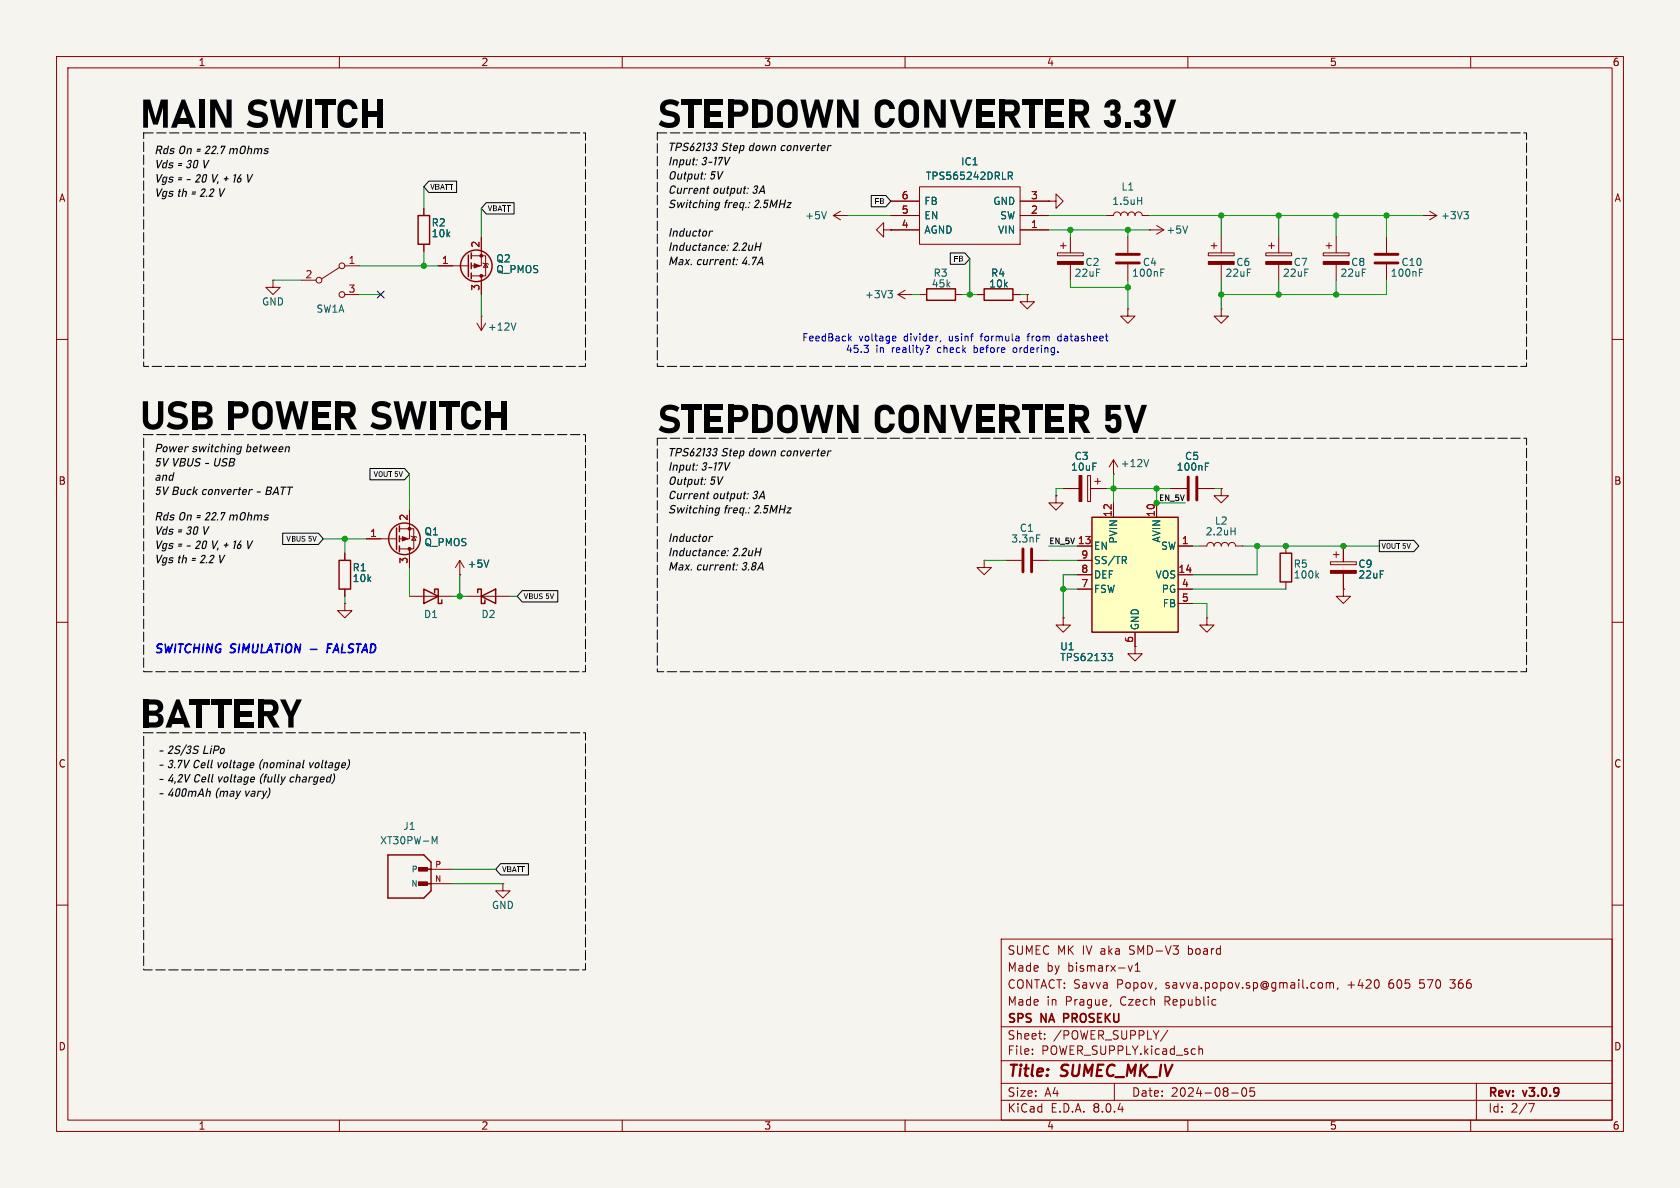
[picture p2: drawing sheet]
<svg xmlns="http://www.w3.org/2000/svg" width="297mm" height="210mm" viewBox="0 0 297 210" stroke-linecap="round" stroke-linejoin="round" font-family="sans-serif">
<path d="M0 0h297v210h-297z" fill="#f5f4ef" stroke="#f5f4ef" stroke-width=".18"/>
<g fill="none" stroke="#840000" stroke-width=".18">
<path d="M10 10h277v190h-277zM12 12h273v186h-273zM60 10v2M110 10v2M160 10v2M210 10v2M260 10v2M74.9 36.8v1.3M147.3 38.1l1.3 .8M147.3 38.1h2.6M148.6 37.3l-1.3 .8M149.9 38.1h.1"/>
<path d="M157.5 38.1h5.1M157.5 35.6h5.1M162.6 33h17.7v10.2h-17.7zM180.3 38.1h5.1M180.3 35.6h5.1M185.4 35.6h1.3v-1.3l1.3 1.3-1.3 1.2v-1.2M185.4 35.6h.1M195.6 38.1h1.2a.64 .64 0 0 1 .7-.6 .64 .64 0 0 1 .6 .6 .64 .64 0 0 1 .7-.6 .64 .64 0 0 1 .6 .6 .64 .64 0 0 1 .6-.6 .64 .64 0 0 1 .7 .6 .64 .64 0 0 1 .6-.6 .64 .64 0 0 1 .6 .6h1.3M204.5 39.9l1.2 .7M251.5 38.1h2.5M252.7 37.3l1.3 .8M254 38.1l-1.3 .8"/>
<path d="M10 60h2M74.9 43.2v1.3M156.2 40.6v-1.2l-1.3 1.2 1.3 1.3v-1.3h1.3M157.5 40.6h.1M157.5 40.6h5.1M158.7 52.1h2.6M158.7 52.1l1.3 .7M160 51.3l-1.3 .8M162.6 52.1h1.2M168.9 52.1h1.3M180.3 40.6h5.1M186.9 44.7h4.6v.5h-4.6z"/>
<path d="M187.5 43.4h1M188 42.9v1M189.2 41.9v2.8M189.2 46.7v2.8M199.4 41.9v2.8M199.4 46.7v2.8M203.2 40.6h.1M203.2 40.6h2.5M205.7 40.6l-1.2 .8M213.6 44.7h4.6v.5h-4.6zM214.1 43.4h1M214.6 42.9v1"/>
<path d="M215.9 41.9v2.8M215.9 46.7v2.8M223.8 44.7h4.5v.5h-4.5zM224.3 43.4h1M224.8 42.9v1M226.1 41.9v2.8M226.1 46.7v2.8M233.9 44.7h4.6v.5h-4.6zM234.4 43.4h1.1M234.9 42.9v1M236.2 41.9v2.8M236.2 46.7v2.8"/>
<path d="M245.1 41.9v2.8M245.1 46.7v2.8M285 60h2M186.7 87.6v1.3h1.3l-1.3 1.3-1.3-1.3h1.3M186.7 87.6h.1M188 86.4h2.8M192.3 84.1h.5v4.5h-.5zM192.8 86.4h2.8M193.5 85.1h1.1M194.1 84.6v1M207 86.4h2.8M211.8 86.4h2.8"/>
<path d="M215.9 86.4v1.2h1.3l-1.3 1.3-1.3-1.3h1.3M215.9 86.4h.1M10 110h2M285 110h2M10 160h2M285 160h2M177 166h108v32h-108zM196.4 177.6l-.2 .3M199.5 170.7l.3 1 .4-1M200.7 171.7h.8M200.7 170.6l.4-.4v1.5M233.3 173.7l.4 .1 .1 .2-.1 .6-.4 .1"/>
<path d="M234.5 173.8l.4-.1 .2 .2M234.5 173.7v1M235.1 173.9l.2-.2 .4 .1v.9M235.1 173.9v.8M236.5 174.6l-.1 .3M256.3 173.2h.9M256.3 174.6l.2 .1M60 198v2M110 198v2M160 198v2M177 194.5h108M177 191.5h108"/>
<path d="M177 187.5h108M177 181.5h108M182.5 186.3v.1M182.5 185.5v.1M184.7 183.6v.1M184.7 182.8v.1M197 191.5v3M206.5 182.1l-1.3 2M210 198v2M212 184.9v1.5M212 185.5l.2-.1 .3 .1 .1 .9M217.7 193.2h1.2"/>
<path d="M219.7 192.4l.2-.1a.81 .81 0 0 1 .6 .6 .81 .81 0 0 1-.3 .8l-.2 .1a.81 .81 0 0 1-.3-1.4zM221.7 192.3h-.7v.7l.2-.1h.5l.1 .3-.1 .5-.2 .1-.5-.1M260 198v2M261 191.5v6.5M270.2 195.1h1l-.6 1.5"/>
</g>
<path d="M188.1 180h.5M188.6 179.2h-.5v1.5" fill="none" stroke="#840000" stroke-width=".3"/>
<path d="M73.9 38.1h2v5.1h-2zM163.8 51.1h5.1v2h-5.1z" fill="none" stroke="#840000" stroke-width=".25"/>
<g fill="#840000" stroke="#840000" stroke-width=".18">
<path d="M233.9 46.2h4.6v.5h-4.6z"/>
<path d="M223.8 46.2h4.5v.5h-4.5z"/>
<path d="M213.6 46.2h4.6v.5h-4.6z"/>
<path d="M186.9 46.2h4.6v.5h-4.6z"/>
<path d="M190.8 84.1h.5v4.5h-.5z"/>
</g>
<path d="M197.4 46.5h4M197.4 45h4M243.1 46.5h4M243.1 45h4M210.1 84.3v4.1M211.6 84.3v4.1" fill="none" stroke="#840000" stroke-width=".51"/>
<g fill="none" stroke="#006464" stroke-width=".18">
<path d="M146.1 37.4l-.4 1.3M178.3 30.4h.4l.3 .3-.1 .3-.6 .1M178.6 31.1l.4 .6M201.1 35.5h.7M201.8 34.9v1.2M210 39.9l-.5 1.3M258.8 37.4h.8l-.4 .5M259.3 37.9l.3 .2v.3l-.3 .3M157 51.4h.8l-.5 .5M157.5 51.9l.3 .2v.3l-.3 .2M205.2 48.2h.4M205.2 47.6h.6"/>
<path d="M250.9 48.2h.5M250.9 47.6h.6M213.1 82.5h.4M213.1 81.9h.6"/>
</g>
<path d="M193 91.4h15.3v20.4h-15.3z" fill="#ffffc2"/>
<g fill="none" stroke="#840000" stroke-width=".25">
<path d="M82.8 45.1v3.8M83.3 44.7v1M83.3 46.5v1M83.3 48.3v1M174 51.1h5.1v2h-5.1zM59.9 99.1h2.1v5h-2.1zM70.1 93.3v3.9M70.6 93v1M70.6 94.7v1.1M70.6 96.5v1M193 91.4h15.3v20.4h-15.3zM226.3 97.8h2v5.1h-2z"/>
<path d="M74.9 104.1l2.6 1.3-2.6 1.3zM76.8 104.8v-.7h.7v2.6h.6v-.7M84.5 104.8v-.7h.6v2.6h.6v-.7M85.1 105.4l2.5-1.3v2.6zM68.6 151.1h6.3l1.3 1.3v5.1l-1.3 1.3h-6.3zM74.3 156.2h1.9M74.3 153.7h1.9"/>
<circle cx="84.2" cy="47" r="2.79"/>
<circle cx="71.5" cy="95.2" r="2.79"/>
</g>
<g fill="none" stroke="#840000" stroke-width=".18">
<path d="M74.9 36.8v1.3M157.5 38.1h5.1M157.5 35.6h5.1M180.3 38.1h5.1M180.3 35.6h5.1M185.4 35.6h.1M48.3 49.5v1.3h1.2l-1.2 1.3-1.3-1.3h1.3M48.3 49.5h.1M53.3 49.5h2.6M60.1 47.2l-3.2 2.1M61 52.1h2.5M61 47h2.5"/>
<path d="M74.9 43.2v1.3M77.5 47h5.3M83.3 45.2h2.6v3.6h-2.6M84.3 57.2l.8 1.2M85.1 55.9h.1M85.1 41.9v5.1h-1.8M85.1 48.8v3.3M85.1 55.9v2.5M85.3 46.5l.2 .1h.7l.2 .1M85.9 46.6l.3 .6h-.7zM85.9 57.2l-.8 1.2M157.5 40.6h.1"/>
<path d="M157.5 40.6h5.1M172.7 52.1h1.3M179.1 52.1h1.2M180.3 40.6h5.1M181.6 52.1v1.2h1.3l-1.3 1.3-1.3-1.3h1.3M181.6 52.1h.1M199.4 54.6v1.3h1.3l-1.3 1.3-1.3-1.3h1.3M199.4 54.6h.1M215.9 54.6v1.3h1.3l-1.3 1.3-1.3-1.3h1.3M215.9 54.6h.1M61 97.8v1.3M64.8 95.3h5.3"/>
<path d="M70.6 93.5h2.6v3.5h-2.6M72.4 90.2v5.1h-1.8M72.4 97v3.3M72.6 94.7l.2 .2h.7l.2 .1M73.2 94.9l.3 .6h-.7zM81.3 99.1l-.8 1.2M81.3 99.1v2.5M81.3 99.1l.7 1.2M174 99.1v1.2h1.3l-1.3 1.3-1.3-1.3h1.3M174 99.1h.1M177.8 99.1h2.8M182.6 99.1h2.8"/>
<path d="M186.7 87.6h.1M188 86.4h2.8M190.5 96.5h2.5M190.5 99.1h2.5M192.8 86.4h2.8M196.8 83.8h.1M196.8 81.3v2.5M196.8 88.9v2.5M196.8 81.3l-.7 1.3M196.8 81.3l.8 1.3M204.5 88.9v2.5M207 86.4h2.8"/>
<path d="M208.3 96.5h2.5M211.8 86.4h2.8M212.1 96.5h1.3a.64 .64 0 0 1 .6-.6 .64 .64 0 0 1 .6 .6 .64 .64 0 0 1 .7-.6 .64 .64 0 0 1 .6 .6 .64 .64 0 0 1 .6-.6 .64 .64 0 0 1 .7 .6 .64 .64 0 0 1 .6-.6 .64 .64 0 0 1 .6 .6h1.3M215.9 86.4h.1M227.3 96.5v1.3M235.2 99.3h4.6v.5h-4.6zM235.7 98h1M236.2 97.5v1.1M237.5 96.5v2.8M61 106.7v1.3h1.2l-1.2 1.2-1.3-1.2h1.3M61 106.7h.1M61 104.1v1.3"/>
<path d="M72.4 105.4h7.6M81.3 101.6h.1M82.5 105.4h7.7M188 109.2v1.3h1.2l-1.2 1.3-1.3-1.3h1.3M188 109.2h.1M190.5 101.6h2.5M190.5 104.1h2.5M200.7 114.3v1.3h1.2l-1.2 1.2-1.3-1.2h1.3M200.7 114.3h.1M200.7 111.8v2.5M208.3 101.6h2.5M208.3 104.1h2.5"/>
<path d="M208.3 106.7h2.5M213.4 109.2v1.3h1.2l-1.2 1.3-1.3-1.3h1.3M213.4 109.2h.1M227.3 102.9v1.2M237.5 104.1v1.3h1.3l-1.3 1.3-1.3-1.3h1.3M237.5 104.1h.1M237.5 101.3v2.8M74.9 156.2h5.1M74.9 153.7h5.1M88.9 156.2v1.3h1.3l-1.3 1.3-1.3-1.3h1.3M88.9 156.2h.1"/>
<circle cx="56.4" cy="49.5" r=".51"/>
<circle cx="60.5" cy="47" r=".51"/>
<circle cx="60.5" cy="52.1" r=".51"/>
</g>
<g fill="none" stroke="#006464" stroke-width=".18">
<path d="M178.3 30.4h.4l.3 .3-.1 .3-.6 .1M178.6 31.1l.4 .6M91.2 57.1l-.4 1.3M86.4 99l-.4 1.3M183.3 94.6h.6M198.7 99l.4 .6M199 98.4l.1 .2-.1 .4M203.1 81.2l-.4 1.3M213.1 82.5h.4M213.1 81.9h.6M217.6 93.9h.7M218.3 93.3v1.3"/>
<path d="M195.9 115.5h.8l-.4 .5 .3 .1 .1 .4-.3 .3h-.3M232.8 101.7l.3 .5M233.1 101.3l-.5 .5M76.4 147.9l.4 .9 .5-.9v1.3"/>
</g>
<path d="M180.8 97v4.1M182.4 97v4.1" fill="none" stroke="#840000" stroke-width=".51"/>
<g fill="#840000" stroke="#840000" stroke-width=".18">
<path d="M71.1 94.9l1 .4-1 .3z"/>
<path d="M74 155.9h1.6v.6h-1.6z"/>
<path d="M74 153.4h1.6v.6h-1.6z"/>
<path d="M83.8 46.6l1 .4-1 .4z"/>
<path d="M235.2 100.8h4.6v.5h-4.6z"/>
<circle cx="72.4" cy="93.5" r=".25"/>
<circle cx="72.4" cy="97" r=".25"/>
<circle cx="85.1" cy="45.2" r=".25"/>
<circle cx="85.1" cy="48.8" r=".25"/>
</g>
<path d="M75.8 32h4.9v2h-4.9l-.9-1zM86 35.8h4.9v2h-4.9l-.9-1zM154 34.6h2.6l.9 1-.9 1h-2.6zM168 44.7h2.6l.8 1-.8 1h-2.6zM50 94.2h6.3l.8 1.1-.8 1h-6.3zM65.4 82.8h6.1l.9 1-.9 1h-6.1zM243.8 95.5h6.1l.9 1-.9 1h-6.1zM92.3 104.4h6.3v2h-6.3l-.9-1zM88.5 152.7h4.9v2h-4.9l-.9-1z" fill="none" stroke="#000" stroke-width=".18"/>
<path d="M150.2 59.8l.3 .5M150.5 59.4l-.5 .5M158 59.4l.3 .1 .1 .2-.6 .1M181.5 59.4h.5M181.8 59.1l-.1 1.2M187.5 59.4l-.4 .1-.1 .2 .1 .4 .4 .2M153.4 61.6l.1 .2-.1 .5M158.3 60.2l-.3 .1M163.9 62.2v.1M164.3 61.3l-.4 .5M166.3 60.2l-.1 .2M179.2 61.5l-.1 .2 .1 .6" fill="none" stroke="#0000c2" stroke-width=".18"/>
<path d="M57.9 114.6h.5M58.7 113.9h-.7l-.2 1.5" fill="none" stroke="#00f" stroke-width=".3"/>
<path d="M25.4 23.5h78.1v41.3h-78.1zM116.2 23.5h153.7v41.3h-153.7zM25.4 76.8h78.1v41.9h-78.1zM116.2 77.5h153.7v41.2h-153.7zM25.4 129.5h78.1v42h-78.1z" fill="none" stroke="#000" stroke-width=".18" stroke-dasharray="1.7 .6"/>
<g fill="none" stroke="#009600" stroke-width=".18">
<path d="M74.9 33v3.8M85.1 36.8v5.1M149.9 38.1h7.6M185.4 38.1h10.2M203.2 38.1h48.3M215.9 38.1v3.8M226.1 38.1v3.8M236.2 38.1v3.8M245.1 38.1v3.8M48.3 49.5h5M63.5 52.1h3.8M63.5 47h14"/>
<path d="M74.9 44.5v2.5M85.1 52.1v3.8M161.3 52.1h1.3M170.2 52.1h2.5M171.4 45.7v6.4M180.3 52.1h1.3M185.4 40.6h17.8M189.2 40.6v1.3M189.2 49.5v1.3h10.2M199.4 40.6v1.3M199.4 49.5v5.1M215.9 49.5v5.1"/>
<path d="M226.1 49.5v2.6M236.2 49.5v2.6M245.1 49.5v2.6h-29.2M57.1 95.3h7.7M61 95.3v2.5M72.4 83.8v6.4M174 99.1h3.8M185.4 96.5h5.1M185.4 99.1h5.1M188 86.4h-1.3v1.2M195.6 86.4h11.4M196.8 83.8v5.1"/>
<path d="M204.5 86.4v2.5h5M210.8 96.5h1.3M214.6 86.4h1.3M219.7 96.5h24.1M222.2 96.5v5.1h-11.4M61 105.4v1.3M72.4 100.3v5.1M80 105.4h2.5M81.3 101.6v3.8M90.2 105.4h1.2M188 104.1h2.5M190.5 101.6h-2.5v7.6"/>
<path d="M210.8 106.7h2.6v2.5M210.8 104.1h16.5M80 156.2h8.9M80 153.7h7.6"/>
</g>
<path d="M66.7 51.5l1.2 1.2M67.9 51.5l-1.2 1.2" fill="none" stroke="#000084" stroke-width=".18"/>
<g fill="#009600" stroke="#009600" stroke-width=".18">
<circle cx="236.2" cy="38.1" r=".46"/>
<circle cx="171.4" cy="52.1" r=".46"/>
<circle cx="196.8" cy="86.4" r=".46"/>
<circle cx="189.2" cy="40.6" r=".46"/>
<circle cx="199.4" cy="40.6" r=".46"/>
<circle cx="188" cy="104.1" r=".46"/>
<circle cx="199.4" cy="50.8" r=".46"/>
<circle cx="61" cy="95.3" r=".46"/>
<circle cx="74.9" cy="47" r=".46"/>
<circle cx="204.5" cy="86.4" r=".46"/>
<circle cx="204.5" cy="88.9" r=".46"/>
<circle cx="237.5" cy="96.5" r=".46"/>
<circle cx="227.3" cy="96.5" r=".46"/>
<circle cx="222.2" cy="96.5" r=".46"/>
<circle cx="81.3" cy="105.4" r=".46"/>
<circle cx="236.2" cy="52.1" r=".46"/>
<circle cx="226.1" cy="38.1" r=".46"/>
<circle cx="245.1" cy="38.1" r=".46"/>
<circle cx="226.1" cy="52.1" r=".46"/>
<circle cx="215.9" cy="52.1" r=".46"/>
<circle cx="215.9" cy="38.1" r=".46"/>
</g>
<g font-size="7">
<text x="24.8" y="24.1">MAINSWITCH</text>
<text x="116.2" y="24.1">STEPDOWNCONVERTER3.3V</text>
<text x="24.8" y="77.4">USBPOWERSWITCH</text>
<text x="116.2" y="78">STEPDOWNCONVERTER5V</text>
<text x="24.8" y="130.1">BATTERY</text>
</g>
<g font-size="2.8" fill="#840000">
<text x="178" y="190.9">Title:</text>
<text x="187.7" y="190.9">SUMEC_MK_IV</text>
</g>
<g font-size="2.1">
<text x="27.3" y="27.5">RdsOn=22.7mOhms</text>
<text x="118.1" y="27">TPS62133Step down converter</text>
<text x="118.1" y="29.5">Input: 3-17V</text>
<text x="27.3" y="30">Vds=30 V</text>
<text x="27.3" y="32.5">Vgs=- 20 V,+ 16V</text>
<text x="27.3" y="35.1">Vgsth =2.2V</text>
<text x="118.1" y="32">Output:5V</text>
<text x="118.1" y="34.5">Current output: 3A</text>
<text x="118.1" y="37">Switching freq.: 2.5MHz</text>
<text x="118.1" y="42.1">Inductor</text>
<text x="118.1" y="44.6">Inductance: 2.2uH</text>
<text x="118.1" y="47.1">Max.current: 4.7A</text>
<text x="27.3" y="80.2">Powerswitching between</text>
<text x="27.3" y="82.7">5VVBUS- USB</text>
<text x="118.1" y="80.9">TPS62133Step down converter</text>
<text x="118.1" y="83.5">Input: 3-17V</text>
<text x="27.3" y="85.2">and</text>
<text x="27.3" y="87.8">5VBuck converter - BATT</text>
<text x="118.1" y="86">Output:5V</text>
<text x="118.1" y="88.5">Current output: 3A</text>
<text x="27.3" y="92.3">RdsOn=22.7mOhms</text>
<text x="27.3" y="94.8">Vds=30 V</text>
<text x="118.1" y="91">Switching freq.: 2.5MHz</text>
<text x="27.3" y="97.3">Vgs=- 20 V,+ 16V</text>
<text x="27.3" y="99.8">Vgsth =2.2V</text>
<text x="118.1" y="96.1">Inductor</text>
<text x="118.1" y="98.6">Inductance: 2.2uH</text>
<text x="118.1" y="101.1">Max.current: 3.8A</text>
<text x="27.9" y="133.5">- 2S/3S LiPo</text>
<text x="27.9" y="136.1">- 3.7VCell voltage (nominal voltage)</text>
<text x="27.9" y="138.6">- 4,2VCell voltage (fully charged)</text>
<text x="27.9" y="141.1">- 400mAh (mayvary)</text>
</g>
<g font-size="2.1" fill="#00f">
<text x="27.1" y="115.9">SWITCHING</text>
<text x="40.7" y="115.9">SIMULATION</text>
<text x="55.4" y="115.9">-</text>
<text x="59" y="115.9">FALSTAD</text>
</g>
<g font-size="2.1" fill="#840000">
<text x="178" y="172">Made</text>
<text x="178" y="169">SUMEC MK IV aka</text>
<text x="185" y="172">by</text>
<text x="188.8" y="172">bismarx-v1</text>
<text x="199.9" y="169">SMD-V3</text>
<text x="210.4" y="169">board</text>
<text x="178" y="178">Made</text>
<text x="178" y="175">CONTACT: Savva</text>
<text x="185" y="178">in</text>
<text x="188.4" y="178">Prague,</text>
<text x="197.5" y="175">Popov,</text>
<text x="198.2" y="178">Czech</text>
<text x="206.1" y="178">Republic</text>
<text x="206.2" y="175">savva.popov.sp@gmail.com,</text>
<text x="238.5" y="175">+420</text>
<text x="245.9" y="175">605</text>
<text x="251.5" y="175">570</text>
<text x="257.1" y="175">366</text>
<text x="178" y="184">Sheet:</text>
<text x="178" y="181.2">SPS</text>
<text x="184.1" y="181.2">NA</text>
<text x="186.2" y="184">/POWER_SUPPLY/</text>
<text x="188.7" y="181.2">PROSEKU</text>
<text x="178" y="186.7">File:</text>
<text x="184.1" y="186.7">POWER_SUPPLY.kicad_sch</text>
<text x="178" y="196.9">KiCad</text>
<text x="178" y="194.1">Size:</text>
<text x="184.7" y="194.1">A4</text>
<text x="185.7" y="196.9">E.D.A.</text>
<text x="193.3" y="196.9">8.0.4</text>
<text x="200" y="194.1">Date:</text>
<text x="207" y="194.1">2024-08-05</text>
<text x="263" y="194.3">Rev:</text>
<text x="263" y="196.9">Id:</text>
<text x="267.1" y="196.9">2/7</text>
<text x="269.4" y="194.3">v3.0.9</text>
</g>
<g font-size="1.8" fill="#840000">
<text x="35" y="11.9">1</text>
<text x="85" y="11.9">2</text>
<text x="135" y="11.9">3</text>
<text x="185" y="11.9">4</text>
<text x="235" y="11.9">5</text>
<text x="285" y="11.9">6</text>
<text x="10.3" y="35.9">A</text>
<text x="285.3" y="35.9">A</text>
<text x="10.3" y="85.9">B</text>
<text x="285.3" y="85.9">B</text>
<text x="10.3" y="135.9">C</text>
<text x="285.3" y="135.9">C</text>
<text x="10.3" y="185.9">D</text>
<text x="285.3" y="185.9">D</text>
<text x="35" y="199.9">1</text>
<text x="85" y="199.9">2</text>
<text x="135" y="199.9">3</text>
<text x="185" y="199.9">4</text>
<text x="235" y="199.9">5</text>
<text x="285" y="199.9">6</text>
</g>
<g font-size="1.8" fill="#006464">
<text x="169.8" y="29.4">IC1</text>
<text x="163.6" y="32">TPS565242DRLR</text>
<text x="198.2" y="33.9">L1</text>
<text x="76.2" y="40.2">R2</text>
<text x="142.2" y="39">+5V</text>
<text x="163.3" y="41.5">AGND</text>
<text x="163.3" y="39">EN</text>
<text x="163.3" y="36.4">FB</text>
<text x="175.5" y="36.4">GND</text>
<text x="176.4" y="41.5">VIN</text>
<text x="176.7" y="39">SW</text>
<text x="196.5" y="36.4">1.5uH</text>
<text x="206.1" y="41.5">+5V</text>
<text x="254.6" y="39">+3V3</text>
<text x="76.2" y="42.1">10k</text>
<text x="87.6" y="46.6">Q2</text>
<text x="191.8" y="47.2">C2</text>
<text x="201.9" y="47.2">C4</text>
<text x="218.4" y="47.2">C6</text>
<text x="228.6" y="47.2">C7</text>
<text x="238.8" y="47.2">C8</text>
<text x="247.7" y="47.2">C10</text>
<text x="87.6" y="48.5">Q_PMOS</text>
<text x="152.8" y="52.9">+3V3</text>
<text x="164.6" y="51">45k</text>
<text x="164.9" y="49.1">R3</text>
<text x="174.8" y="51">10k</text>
<text x="175.1" y="49.1">R4</text>
<text x="189.9" y="49.1">22uF</text>
<text x="200" y="49.1">100nF</text>
<text x="216.5" y="49.1">22uF</text>
<text x="226.7" y="49.1">22uF</text>
<text x="236.9" y="49.1">22uF</text>
<text x="245.8" y="49.1">100nF</text>
<text x="46.2" y="54.2">GND</text>
<text x="55.8" y="55.5">SW1A</text>
<text x="86.1" y="58.6">+12V</text>
<text x="189.2" y="83.4">10uF</text>
<text x="189.9" y="81.5">C3</text>
<text x="198" y="82.8">+12V</text>
<text x="207.9" y="83.4">100nF</text>
<text x="209.4" y="81.5">C5</text>
<text x="74.9" y="94.8">Q1</text>
<text x="180.2" y="94.2">C1</text>
<text x="213" y="94.8">2.2uH</text>
<text x="214.7" y="92.9">L2</text>
<text x="62.2" y="101.2">R1</text>
<text x="74.9" y="96.7">Q_PMOS</text>
<text x="82.6" y="100.6">+5V</text>
<text x="178.7" y="96.1">3.3nF</text>
<text x="193.3" y="97.4">EN</text>
<text x="193.3" y="99.9">SS/TR</text>
<text x="197.7" y="96.2" transform="rotate(-90 197.7 96.2)">PVIN</text>
<text x="205.2" y="97.4">SW</text>
<text x="205.3" y="96" transform="rotate(-90 205.3 96)">AVIN</text>
<text x="228.6" y="100.6">R5</text>
<text x="240" y="100.6">C9</text>
<text x="62.2" y="103.1">10k</text>
<text x="193.3" y="105">FSW</text>
<text x="193.3" y="102.5">DEF</text>
<text x="204.2" y="102.5">VOS</text>
<text x="205.3" y="105">PG</text>
<text x="205.5" y="107.5">FB</text>
<text x="228.6" y="102.5">100k</text>
<text x="240" y="102.5">22uF</text>
<text x="74.9" y="109.4">D1</text>
<text x="85" y="109.4">D2</text>
<text x="201.5" y="111.5" transform="rotate(-90 201.5 111.5)">GND</text>
<text x="187.3" y="115.2">U1</text>
<text x="187.3" y="117.1">TPS62133</text>
<text x="67.1" y="149.5">XT30PW-M</text>
<text x="71.2" y="146.9">J1</text>
<text x="86.9" y="160.9">GND</text>
</g>
<g font-size="1.8" fill="#a90000">
<text x="159.3" y="35.3">6</text>
<text x="182.2" y="35.3">3</text>
<text x="159.3" y="40.4">4</text>
<text x="159.3" y="37.8">5</text>
<text x="182.2" y="40.4">1</text>
<text x="182.2" y="37.8">2</text>
<text x="61.5" y="46.7">1</text>
<text x="78" y="46.7">1</text>
<text x="84.8" y="43.9" transform="rotate(-90 84.8 43.9)">2</text>
<text x="53.9" y="49.3">2</text>
<text x="61.5" y="51.8">3</text>
<text x="84.8" y="51.5" transform="rotate(-90 84.8 51.5)">3</text>
<text x="65.3" y="95">1</text>
<text x="72.1" y="92.1" transform="rotate(-90 72.1 92.1)">2</text>
<text x="196.6" y="91.5" transform="rotate(-90 196.6 91.5)">12</text>
<text x="204.2" y="91.5" transform="rotate(-90 204.2 91.5)">10</text>
<text x="72.1" y="99.8" transform="rotate(-90 72.1 99.8)">3</text>
<text x="190.5" y="96.3">13</text>
<text x="191.1" y="101.3">8</text>
<text x="191.1" y="98.8">9</text>
<text x="208.2" y="101.3">14</text>
<text x="208.8" y="96.3">1</text>
<text x="191.1" y="103.9">7</text>
<text x="208.8" y="103.9">4</text>
<text x="208.8" y="106.4">5</text>
<text x="200.4" y="113.7" transform="rotate(-90 200.4 113.7)">6</text>
</g>
<g font-size="1.8" fill="#0000c2">
<text x="141.7" y="60.6">FeedBack</text>
<text x="149.4" y="62.6">45.3</text>
<text x="151.8" y="60.6">voltage</text>
<text x="154.8" y="62.6">in</text>
<text x="157.8" y="62.6">reality?</text>
<text x="159.9" y="60.6">divider,</text>
<text x="166" y="62.6">check</text>
<text x="168" y="60.6">usinf</text>
<text x="172.6" y="62.6">before</text>
<text x="173.9" y="60.6">formula</text>
<text x="179.8" y="62.6">ordering.</text>
<text x="182.3" y="60.6">from</text>
<text x="187.9" y="60.6">datasheet</text>
</g>
<g font-size="1.4">
<text x="76.1" y="33.8">VBATT</text>
<text x="86.2" y="37.6">VBATT</text>
<text x="154.7" y="36.3">FB</text>
<text x="168.6" y="46.5">FB</text>
<text x="66" y="84.6">VOUT5V</text>
<text x="204.8" y="88.6">EN_5V</text>
<text x="50.6" y="96">VBUS5V</text>
<text x="185.4" y="96.2">EN_5V</text>
<text x="244.2" y="97.3">VOUT5V</text>
<text x="92.6" y="106.2">VBUS5V</text>
<text x="88.8" y="154.5">VBATT</text>
</g>
<g font-size="1.4" fill="#006464">
<text x="72.6" y="154.4">P</text>
<text x="72.6" y="156.9">N</text>
</g>
<g font-size="1.4" fill="#a90000">
<text x="76.8" y="156">N</text>
<text x="76.8" y="153.4">P</text>
</g>
</svg>
